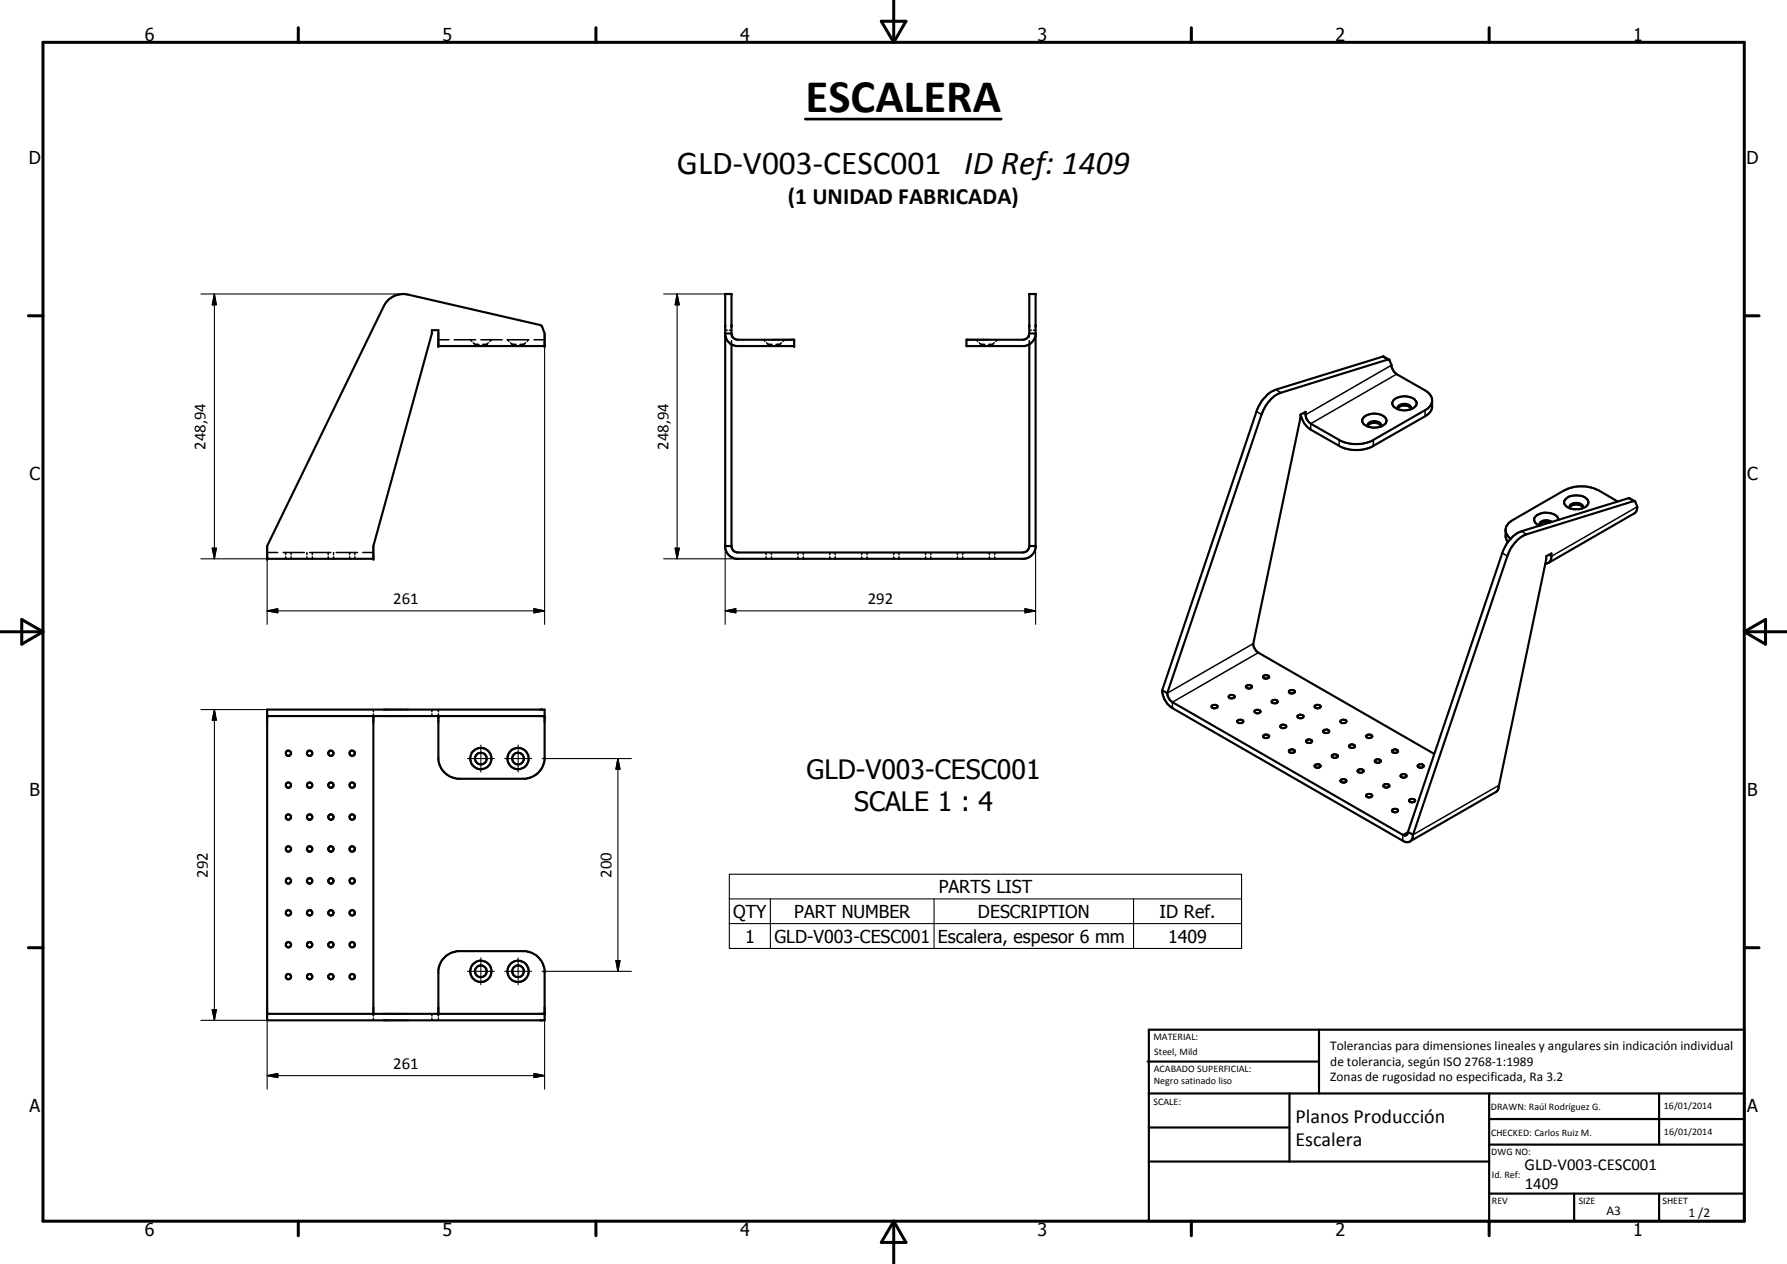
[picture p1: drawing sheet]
<svg xmlns="http://www.w3.org/2000/svg" width="420mm" height="297mm" viewBox="0 0 420 297" stroke-linecap="round" stroke-linejoin="round" font-family="sans-serif">
<g fill="none" stroke="#000" stroke-width=".51">
<path d="M91.1 70.7a5.2 5.2 0 0 1 4.8-1.5l31 7.2 .6 .4 .5 1.6v2.9h-24.9v-3.7h-1.6v.8l-13.7 49.9v3h-25v-3l27.4-56.4zM170.5 78.4h1.5M170.5 78.7l.6 1.5 .9 .7M172 78.4a1.45 1.45 0 0 0 1.5 1.4h13.2v1.5h-13.6l-1.1-.4M172 78.4v-9.3h-1.5v59.6a2.97 2.97 0 0 0 2.6 2.6h67.8a3.1 3.1 0 0 0 2.6-2.6v-59.6h-1.5v9.3M242 78.4a1.52 1.52 0 0 1-1.5 1.4h-13.3v1.5h13.7l1.1-.4M242 78.4h1.5M243.5 78.7l-.4 1.1-1.1 1.1M172 80.9v47.4M242 80.9v47.4M305.8 97.4a5.3 5.3 0 0 0 2.4 3.6l6.7 3.8a8.6 8.6 0 0 0 8 0l12.2-7 1.2-1 .4-1a3.5 3.5 0 0 0-.6-3.3l-1-.8-6.7-3.8-.6-.5a2.06 2.06 0 0 1-.6-1.6l-.5-1.2-.3-.1-25.2 7.8a7.9 7.9 0 0 0-4.6 5.1l-22.2 65.5M320.6 98.1a3.9 3.9 0 0 1 5.2 .2l.2 .7a3 3 0 0 1-3.5 1.5l-.7-.2a1.42 1.42 0 0 1-1.3-2z"/>
<path d="M326.6 84.5l-1.4-.7-25.2 7.8a8.2 8.2 0 0 0-4.6 5.1l-22.1 65.5M327.7 94a4 4 0 0 1 5.2 .2l.1 .2a1.52 1.52 0 0 1-1.4 1.8 3.5 3.5 0 0 1-4.2-1.1v-.4zM328.7 96a1.97 1.97 0 0 1 3.1 0M328.7 96.2a.78 .78 0 0 1 .8-1.2 1.68 1.68 0 0 1 2.3 .9l-.2 .3M336.7 94.4l-.6 1.2-.7 .6-12.5 7.2a8.7 8.7 0 0 1-8 0l-7.1-4.2-.7-.9-.1-1.5-1.2 .7v.7l-11.1 53.1v.5l.6 1 .6 .6 41.3 23.8M321.6 100.1a1.97 1.97 0 0 1 3.1 0M321.6 100.1a1.39 1.39 0 0 1 2-1l.7 .2a.64 .64 0 0 1 .4 .8M321.6 100.1l.1 .2M324.7 100.1l-.1 .2M368.1 117.3a4 4 0 0 1 5.2 .2 1.46 1.46 0 0 1-1.3 2l-2 .2a2.18 2.18 0 0 1-2.3-1.8zM369.1 119.3a1.92 1.92 0 0 1 3 0M369.1 119.3a1.22 1.22 0 0 1 1.6-1.1l1.1 .3 .3 .3v.5"/>
<path d="M369.1 119.3l.1 .2M372.1 119.3v.2M380.4 117.9l-4.5-2.7a9.1 9.1 0 0 0-8.1 0l-12.1 7a2.43 2.43 0 0 0-1.7 2.1 2.43 2.43 0 0 0 1.2 2.3M384.3 117.8l-25.4 7.8a8.3 8.3 0 0 0-4.5 5.1l-22.2 65.5M384.3 117.8a2.21 2.21 0 0 1 .5 2.3l-.6 .5-20.1 11.7M384.4 117.8l-1.4-.7-25.3 7.7a8.2 8.2 0 0 0-4.5 5.2l-22.2 65.5M170.5 128.3h1.5M172 128.3a1.45 1.45 0 0 0 1.5 1.5h67a1.52 1.52 0 0 0 1.5-1.5M242 128.3h1.5M354 124.6v1.7l.5 1.1M362 123.4l.1 .1M363.3 132.5a1.53 1.53 0 0 0 1.5-1.8v-.7l-1.3 .7v.7l-11.1 53.5a1.4 1.4 0 0 1-.7 1.2l-20.2 11.6"/>
<path d="M364.4 122.8a2.09 2.09 0 0 0-2.4 .6M364.8 122.7a2.04 2.04 0 0 0-2.8 .3v.4M366.4 122.2a2.24 2.24 0 0 0-2.4-1.7 3 3 0 0 0-3.3 1.4v.4l.4 .7 .9 .5M297 158.9a.87 .87 0 0 1 1.4 .2 .85 .85 0 0 1-1.4-.1zM62.8 168.3h65.2M87.8 168.3v70M103.1 168.3v10.2a5.1 5.1 0 0 0 4.4 4.5h16.1a5.1 5.1 0 0 0 4.4-4.5v-11.7h-65.2v73h65.2v-11.8a5.1 5.1 0 0 0-4.4-4.5h-16.1a5.1 5.1 0 0 0-4.4 4.5v10.3M273.3 162.2a5.1 5.1 0 0 0 2.4 4.2l54.4 31.3 .6 .2 .8-.2M273.3 162.2l1.1 .7M274.4 162.9a2.82 2.82 0 0 0 1.3 2.1l54.1 31.2 .4 .1 .5-.1 .3-.7M285 165.8a.72 .72 0 0 1 .7-.2 .72 .72 0 0 1 .5 .6 .74 .74 0 0 1-.7 .3 .74 .74 0 0 1-.6-.6zM289 163.5a.84 .84 0 0 1 1.3 .2 .85 .85 0 0 1-1.4 0z"/>
<path d="M291 169.3a.74 .74 0 0 1 .8-.2 .74 .74 0 0 1 .5 .6l-.4 .2h-.6l-.4-.3zM293 161.2a.83 .83 0 0 1 1.3 .2 .79 .79 0 0 1-1.4 0zM295 167a.78 .78 0 0 1 .7-.2 .78 .78 0 0 1 .6 .5 .75 .75 0 0 1-.8 .3 .75 .75 0 0 1-.5-.6zM297 172.9l.3-.2a.83 .83 0 0 1 1.1 .4 .75 .75 0 0 1-.8 .4 .75 .75 0 0 1-.6-.6zM299 164.7a.77 .77 0 0 1 .8-.3 .77 .77 0 0 1 .6 .6 .87 .87 0 0 1-1.4-.2zM301.1 170.4l1-.1 .3 .3v.3a.87 .87 0 0 1-1.4-.2zM303.1 176.4a.75 .75 0 0 1 .7-.3 .75 .75 0 0 1 .6 .6 .78 .78 0 0 1-1.3-.3zM303.1 162.4a.87 .87 0 0 1 1.3 .2 .77 .77 0 0 1-.7 .4 .77 .77 0 0 1-.6-.6zM305.1 168.2a.88 .88 0 0 1 1.4 .2 .75 .75 0 0 1-.8 .4 .75 .75 0 0 1-.6-.6zM307.1 174l.8-.2 .5 .2 .1 .2a.83 .83 0 0 1-1.4 0zM309.2 179.7a.88 .88 0 0 1 1.3 .3 .83 .83 0 0 1-1.4 0zM309.2 165.8a.72 .72 0 0 1 .8-.2 .72 .72 0 0 1 .5 .6 .88 .88 0 0 1-1.4-.2z"/>
<path d="M311.2 171.6a.74 .74 0 0 1 .8-.2 .74 .74 0 0 1 .5 .6 .88 .88 0 0 1-1.4-.2zM313.3 177.4a.76 .76 0 0 1 1.2 .4 .75 .75 0 0 1-.8 .4 .75 .75 0 0 1-.5-.7zM315.3 169.3a.92 .92 0 0 1 1.3 .2l-.5 .4h-.6l-.3-.3zM317.2 175.2a.84 .84 0 0 1 1.4 .2 .75 .75 0 0 1-.8 .4 .75 .75 0 0 1-.6-.6zM321.3 172.8a.77 .77 0 0 1 1.3 .3 .75 .75 0 0 1-.7 .4 .75 .75 0 0 1-.6-.6zM323.3 178.7a.86 .86 0 0 1 1.3 .2 .79 .79 0 0 1-1.4-.1zM327.3 176.4a.75 .75 0 0 1 .8-.3 .75 .75 0 0 1 .6 .6 .77 .77 0 0 1-.8 .2 .77 .77 0 0 1-.6-.5zM333.4 179.7a.74 .74 0 0 1 .8-.2 .74 .74 0 0 1 .5 .6 .88 .88 0 0 1-1.4-.1zM315.2 183.3a.83 .83 0 0 1 1.4 .2 .79 .79 0 0 1-1.4 0zM319.2 181a.82 .82 0 0 1 1.4 .2 .76 .76 0 0 1-.7 .4 .76 .76 0 0 1-.7-.6zM321.3 186.7a.81 .81 0 0 1 1.3 .4 .87 .87 0 0 1-1.4-.2zM325.3 184.5a.87 .87 0 0 1 1.4 .2 .85 .85 0 0 1-1.4 0z"/>
<path d="M327.3 190.3a.88 .88 0 0 1 1.4 .2 .83 .83 0 0 1-1.4 0zM329.3 182.2a.74 .74 0 0 1 .8-.3 .74 .74 0 0 1 .6 .6 .74 .74 0 0 1-.8 .3 .74 .74 0 0 1-.6-.6zM331 195.5l1.2 .7M331.5 187.9l.7-.2 .4 .3a.67 .67 0 0 1-.4 .6 .67 .67 0 0 1-.8-.3l-.1-.2zM332.2 196.2l-.1 .9-.6 .6M62.8 238.3h65.2M269.8 249.5h40.3M270.1 242h140v45h-140zM270.1 257h140M303.2 257v16M310.1 242v15M350.1 257v30"/>
<path d="M390.1 257v12M270.1 265h33.1M270.1 273h80M350.1 269h60M350.1 263h60M350.1 280.5h60M370.1 280.5v6.5M390.1 280.5v6.5"/>
<circle cx="67.8" cy="177" r=".61"/>
<circle cx="72.8" cy="177" r=".63"/>
<circle cx="77.8" cy="177" r=".63"/>
<circle cx="82.8" cy="177" r=".62"/>
<circle cx="113" cy="178.3" r="1.38"/>
<circle cx="113.1" cy="178.3" r="2.5"/>
<circle cx="121.8" cy="178.3" r="1.37"/>
<circle cx="121.8" cy="178.3" r="2.51"/>
<circle cx="67.8" cy="199.5" r=".61"/>
<circle cx="67.8" cy="184.5" r=".62"/>
<circle cx="67.8" cy="192" r=".63"/>
<circle cx="72.8" cy="192" r=".63"/>
<circle cx="72.8" cy="184.5" r=".63"/>
<circle cx="72.8" cy="199.5" r=".63"/>
<circle cx="77.8" cy="192" r=".63"/>
<circle cx="77.8" cy="184.5" r=".62"/>
<circle cx="77.8" cy="199.5" r=".62"/>
<circle cx="82.8" cy="184.5" r=".63"/>
<circle cx="82.8" cy="192" r=".64"/>
<circle cx="82.8" cy="199.5" r=".62"/>
<circle cx="67.8" cy="214.5" r=".61"/>
<circle cx="67.8" cy="207" r=".62"/>
<circle cx="72.8" cy="207" r=".63"/>
<circle cx="72.8" cy="214.5" r=".63"/>
<circle cx="77.8" cy="207" r=".63"/>
<circle cx="77.8" cy="214.5" r=".62"/>
<circle cx="82.8" cy="214.5" r=".64"/>
<circle cx="82.8" cy="207" r=".63"/>
<circle cx="67.8" cy="229.5" r=".61"/>
<circle cx="67.8" cy="222" r=".61"/>
<circle cx="72.8" cy="222" r=".63"/>
<circle cx="72.8" cy="229.5" r=".62"/>
<circle cx="77.8" cy="222" r=".63"/>
<circle cx="77.8" cy="229.5" r=".63"/>
<circle cx="82.8" cy="229.5" r=".62"/>
<circle cx="82.8" cy="222" r=".63"/>
<circle cx="113.1" cy="228.3" r="2.5"/>
<circle cx="113.1" cy="228.3" r="1.37"/>
<circle cx="121.8" cy="228.3" r="1.38"/>
<circle cx="121.8" cy="228.3" r="2.5"/>
</g>
<g fill="#000">
<circle cx="186.7" cy="79.8" r=".25"/>
<circle cx="103.1" cy="81.3" r=".25"/>
<circle cx="128" cy="81.3" r=".25"/>
<circle cx="180.6" cy="80.9" r=".18"/>
<circle cx="186.7" cy="81.3" r=".25"/>
<circle cx="62.8" cy="131.3" r=".25"/>
<circle cx="87.8" cy="131.3" r=".25"/>
<circle cx="62.8" cy="168.3" r=".25"/>
<circle cx="87.8" cy="168.3" r=".25"/>
<circle cx="103.1" cy="168.3" r=".25"/>
<circle cx="128" cy="168.3" r=".25"/>
<circle cx="62.8" cy="238.3" r=".25"/>
<circle cx="87.8" cy="238.3" r=".25"/>
<circle cx="103.1" cy="238.3" r=".25"/>
<circle cx="128" cy="238.3" r=".25"/>
</g>
<g fill="none" stroke="#000" stroke-width=".35">
<path d="M103.1 79.8h2.5M106.8 79.8h5M110.6 79.8l.3 .4M113.1 79.8h5M115.6 79.8l-.4 .4M125.5 79.8h2.5M170.5 77.6h.5M171.5 77.6h.5M172 78.4v.8M179.5 79.8l.4 .4M184.5 79.8l-.4 .4M229.5 79.8l.4 .4"/>
<path d="M234.5 79.8l-.4 .4M242 78.4v.8M242 77.6h.5M243 77.6h.5M111.3 80.6l.4 .3M111.7 80.9h.9M111.7 80.9v.2M111.7 81.2v.1M113.5 80.9h1M114.5 80.9v.2M114.5 81.2v.1M114.8 80.6l-.3 .3"/>
<path d="M119.7 80.2l-.4-.4h5l-.4 .4M120 80.6l.4 .3M120.4 80.9h1M120.4 80.9v.2M120.4 81.2v.1M122.2 80.9h1M123.2 80.9v.2M123.2 81.2v.1M123.6 80.6l-.4 .3M172 80.1v.8M180.2 80.6l.4 .3M180.6 80.9h.9"/>
<path d="M180.6 80.9v.2M180.6 81.2v.1M182.4 80.9h1M183.4 80.9v.2M183.4 81.2v.1M183.7 80.6l-.3 .3M230.2 80.6l.4 .3M230.6 80.9h1M230.6 80.9v.2M230.6 81.2v.1M232.4 80.9h1M233.4 80.9v.2"/>
<path d="M233.4 81.2v.1M233.8 80.6l-.4 .3M242 80.1v.8M295.4 96.7l1.2 .7M300 91.6l1.2 .7M325.1 83.8l1.2 .7M327.2 85.8l-20.2 11.7-.6-.4M328.4 87.9l-20.2 11.7v1.4M335.1 96.4v1.4M314.9 103.4v1.4M322.9 103.4v1.4M382.9 117.1l1.2 .7"/>
<path d="M385 119.1l-20.2 11.6-.7-.3M62.8 129.8h2.5M66.6 129.8h5M67.2 129.8v.5M67.2 130.9v.4M68.4 129.8v.5M68.4 130.9v.4M72.2 129.8v.5M72.2 130.9v.4M72.8 129.8h5M73.4 129.8v.5M73.4 130.9v.4"/>
<path d="M77.2 129.8v.5M77.2 130.9v.4M78.4 129.8v.5M78.4 130.9v.4M79.1 129.8h5M82.2 129.8v.5M82.2 130.9v.4M83.4 129.8v.5M83.4 130.9v.4M85.3 129.8h2.5M180.1 129.8v.5M180.1 130.9v.4"/>
<path d="M181.4 129.8v.5M181.4 130.9v.4M187.6 129.8v.5M187.6 130.9v.4M188.9 129.8v.5M188.9 130.9v.4M195.1 129.8v.5M195.1 130.9v.4M196.4 129.8v.5M196.4 130.9v.4M202.6 129.8v.5M202.6 130.9v.4"/>
<path d="M203.9 129.8v.5M203.9 130.9v.4M210.1 129.8v.5M210.1 130.9v.4M211.4 129.8v.5M211.4 130.9v.4M217.6 129.8v.5M217.6 130.9v.4M218.9 129.8v.5M218.9 130.9v.4M225.1 129.8v.5M225.1 130.9v.4"/>
<path d="M226.3 129.8v.5M226.3 130.9v.4M232.6 129.8v.5M232.6 130.9v.4M233.9 129.8v.5M233.9 130.9v.4M353.2 130l1.2 .7M357.7 124.8l1.2 .8M294.7 151.3l-20.3 11.6M295.9 153.4l-20.2 11.6v1.4M87.8 166.8v.5M87.8 167.8v.5"/>
<path d="M101.5 166.8v.5M101.5 167.8v.5M103.1 166.8v.5M103.1 167.8v.5M331 195.5l-1.2 .7v1.4M352.5 184.5l-20.3 11.7M87.8 238.3v.5M87.8 239.3v.5M101.5 238.3v.5M101.5 239.3v.5M103.1 238.3v.5M103.1 239.3v.5"/>
</g>
<g fill="none" stroke="#000" stroke-width=".71">
<path d="M10.1 9.9h400v277.1h-400zM70.1 6.5v3.4M140.1 6.5v3.4M207.2 5h5.8l-2.9 4.9zM210.1 0v9.9M280.1 6.5v3.4M350.1 6.5v3.4M6.7 74.2h3.4M410.1 74.2h3.5M.1 148.5h10M5.1 145.6l5 2.9-5 2.9zM410.1 148.5h10"/>
<path d="M410.1 148.5l5-2.9v5.8zM6.7 222.7h3.4M410.1 222.7h3.5M70.1 287v3.4M140.1 287v3.4M210.1 287v10M210.1 287l2.9 5h-5.8zM280.1 287v3.4M350.1 287v3.4"/>
</g>
<g fill="none" stroke="#000" stroke-width=".25">
<path d="M47.2 69.1h47.6M50.4 69.1l.5 2.5h-1zM50.4 69.1v62.2M156 69.1h14.5M159.2 69.1l.5 2.5h-1zM159.2 69.1v62.2M128 81.3v65.4M47.2 131.3h15.6v15.4M49.9 128.8h1l-.5 2.5zM156 131.3h17.5M158.7 128.8h1l-.5 2.5zM170.5 128.3v18.4"/>
<path d="M243.5 128.3v18.4M62.8 143.6l2.5-.6v1zM62.8 143.6h65.2M125.5 143l2.5 .6-2.5 .4zM170.5 143.6l2.5-.6v1zM170.5 143.6h73M241 143l2.5 .6-2.5 .4zM47.2 166.8h15.6M50.4 166.8l.5 2.4h-1zM50.4 166.8v73M109.9 178.3h6.3M113.1 175.1v6.3"/>
<path d="M118.6 178.3h6.4M121.8 175.1v6.3M127.5 178.3h21M145.3 178.3l.5 2.5h-1zM145.3 178.3v50M171.5 205.4h120.4v17.5h-120.4zM171.5 211.2h120.4M171.5 217h120.4M181.1 211.2v11.7M219.6 211.2v11.7M266.5 211.2v11.7M47.2 239.8h15.6"/>
<path d="M49.9 237.3h1l-.5 2.5zM62.8 236.8v19.1M109.9 228.3h6.3M113.1 225.1v6.3M118.6 228.3h6.4M121.8 225.1v6.3M127.5 228.3h21M128 236.8v19.1M144.8 225.8h1l-.5 2.5zM62.8 252.8l2.5-.5v.9zM62.8 252.8h65.2M125.5 252.3l2.5 .5-2.5 .4z"/>
</g>
<g fill="#000">
<path d="M50.4 69.1l.5 2.5h-1zM159.2 69.1l.5 2.5h-1zM49.9 128.8h1l-.5 2.5zM158.7 128.8h1l-.5 2.5zM62.8 143.6l2.5-.6v1zM125.5 143l2.5 .6-2.5 .4zM170.5 143.6l2.5-.6v1zM241 143l2.5 .6-2.5 .4zM50.4 166.8l.5 2.4h-1zM145.3 178.3l.5 2.5h-1zM49.9 237.3h1l-.5 2.5zM144.8 225.8h1l-.5 2.5z"/>
<path d="M62.8 252.8l2.5-.5v.9zM125.5 252.3l2.5 .5-2.5 .4z"/>
</g>
<path d="M189.3 28h46.1" fill="none" stroke="#000" stroke-width=".63"/>
<text font-size="11" x="189.4" y="26.4">ESCALERA</text>
<text font-size="7.9" x="159.2" y="41">GLD-V003-CESC001 ID Ref: 1409</text>
<g font-size="6.3">
<text x="189.6" y="183.2">GLD-V003-CESC001</text>
<text x="200.8" y="190.7">SCALE 1 : 4</text>
</g>
<text font-size="5.5" x="185.2" y="48">(1 UNIDAD FABRICADA)</text>
<g font-size="4.7">
<text x="304.6" y="263.9">Planos Producción</text>
<text x="304.6" y="269.3">Escalera</text>
</g>
<g font-size="4.2">
<text x="34" y="9.6">6</text>
<text x="104" y="9.6">5</text>
<text x="174" y="9.6">4</text>
<text x="244" y="9.6">3</text>
<text x="314" y="9.6">2</text>
<text x="384" y="9.6">1</text>
<text x="6.8" y="38.7">D</text>
<text x="410.6" y="38.7">D</text>
<text x="7" y="112.9">C</text>
<text x="410.8" y="112.9">C</text>
<text x="7" y="187.1">B</text>
<text x="410.8" y="187.1">B</text>
<text x="220.7" y="209.9">PARTS LIST</text>
<text x="172.4" y="215.7">QTY</text>
<text x="186.7" y="215.7">PART NUMBER</text>
<text x="229.9" y="215.7">DESCRIPTION</text>
<text x="272.7" y="215.8">ID Ref.</text>
<text x="175.2" y="221.5">1</text>
<text x="182.1" y="221.5">GLD-V003-CESC001</text>
<text x="220.5" y="221.6">Escalera, espesor 6 mm</text>
<text x="274.6" y="221.5">1409</text>
<text x="7" y="261.4">A</text>
<text x="410.8" y="261.4">A</text>
<text x="34" y="290.4">6</text>
<text x="104" y="290.4">5</text>
<text x="174" y="290.4">4</text>
<text x="244" y="290.4">3</text>
<text x="314" y="290.4">2</text>
<text x="384" y="290.4">1</text>
</g>
<g font-size="3.9">
<text x="48.3" y="105.7" transform="rotate(-90 48.3 105.7)">248,94</text>
<text x="157.2" y="105.7" transform="rotate(-90 157.2 105.7)">248,94</text>
<text x="92.4" y="142">261</text>
<text x="204" y="142">292</text>
<text x="48.9" y="206.2" transform="rotate(-90 48.9 206.2)">292</text>
<text x="143.8" y="206.2" transform="rotate(-90 143.8 206.2)">200</text>
<text x="92.4" y="251.2">261</text>
<text x="358.5" y="275">GLD-V003-CESC001</text>
<text x="358.5" y="279.4">1409</text>
</g>
<g font-size="3.1">
<text x="312.7" y="246.8">Tolerancias para dimensiones lineales y angulares sin indicación individual</text>
<text x="312.7" y="250.4">de tolerancia, según ISO 2768-1:1989</text>
<text x="312.7" y="254">Zonas de rugosidad no especificada, Ra 3.2</text>
<text x="377.7" y="285.6">A3</text>
<text x="397" y="285.9">1 /2</text>
</g>
<g font-size="2.4">
<text x="271.2" y="244.4">MATERIAL:</text>
<text x="271.3" y="252">ACABADO SUPERFICIAL:</text>
<text x="271.4" y="247.9">Steel, Mild</text>
<text x="271.3" y="254.6">Negro satinado liso</text>
<text x="271.2" y="259.7">SCALE:</text>
<text x="350.6" y="260.8">DRAWN: Raúl Rodríguez G.</text>
<text x="391.2" y="260.6">16/01/2014</text>
<text x="350.6" y="267">CHECKED: Carlos Ruiz M.</text>
<text x="391.2" y="266.7">16/01/2014</text>
<text x="350.6" y="271.4">DWG NO:</text>
<text x="350.8" y="276.9">Id. Ref:</text>
<text x="350.8" y="282.8">REV</text>
<text x="371.2" y="282.9">SIZE</text>
<text x="390.9" y="282.9">SHEET</text>
</g>
</svg>
